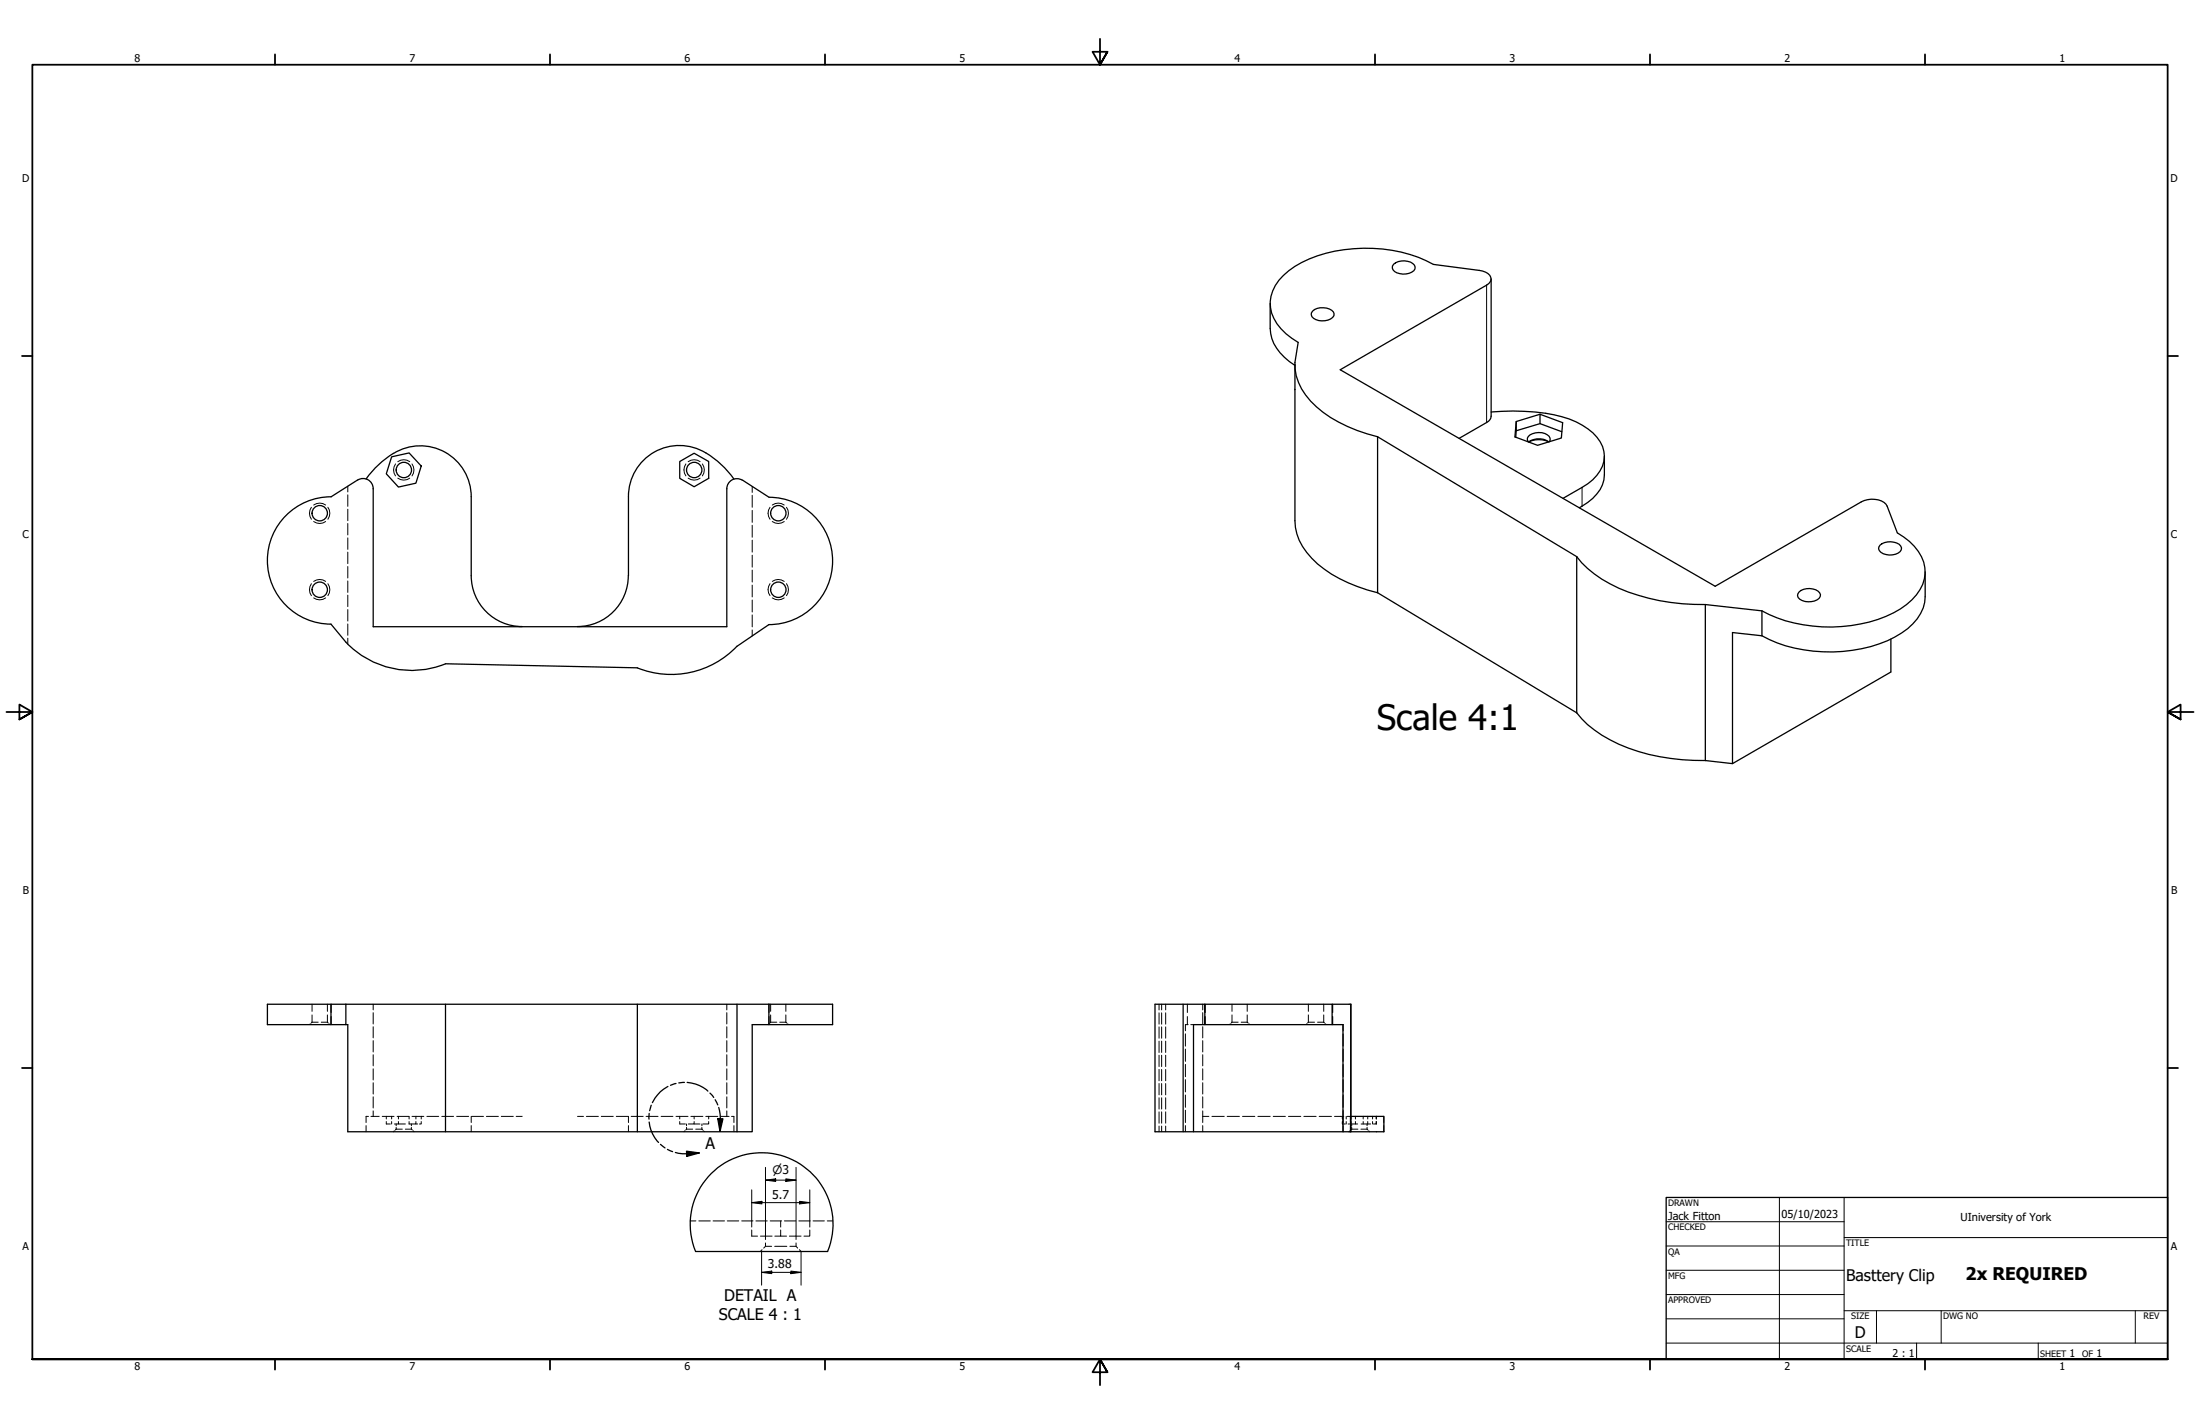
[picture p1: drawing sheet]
<svg xmlns="http://www.w3.org/2000/svg" width="864mm" height="559mm" viewBox="0 0 864 559" stroke-linecap="round" stroke-linejoin="round" font-family="sans-serif">
<!-- layer: Hidden (ANSI) -->
<g fill="none" stroke="#000" stroke-width=".39">
<path d="M122.2 199.1a4 4 0 0 0 0 4.7M123.1 198.2a4 4 0 0 1 4.7 0M128.7 199.1a4 4 0 0 1 0 4.7M136.5 190.8v2.2M136.5 194.2v4.5M136.5 199.8v4.5M155.3 182.1a4 4 0 0 0 0 4.7M156.1 181.2a4 4 0 0 1 4.7 0M156.1 187.6a4 4 0 0 0 4.7 0M161.7 182.1a4 4 0 0 1 0 4.7M269.2 182.1a4 4 0 0 0 0 4.7M270.1 181.2a4 4 0 0 1 4.7 0"/>
<path d="M270.1 187.6a4 4 0 0 0 4.7 0M275.7 182.1a4 4 0 0 1 0 4.7M295.3 190.9v2.3M295.3 194.4v4.7M302.3 199.1a4 4 0 0 0 0 4.7M303.1 198.2a4 4 0 0 1 4.7 0M308.7 199.1a4 4 0 0 1 0 4.7M123.1 204.7a4 4 0 0 0 4.7 0M136.5 205.4v4.5M136.5 211.1v4.5M136.5 216.7v4.5M295.3 200.3v4.7"/>
<path d="M295.3 206.1v4.7M295.3 212v4.7M295.3 217.9v4.7M303.1 204.7a4 4 0 0 0 4.7 0M122.2 229a4 4 0 0 0 0 4.7M123.1 228.2a4 4 0 0 1 4.7 0M123.1 234.6a4 4 0 0 0 4.7 0M128.7 229a4 4 0 0 1 0 4.7M136.5 222.3v4.5M136.5 228v4.5M136.5 233.6v4.5M136.5 239.2v4.5"/>
<path d="M295.3 223.7v4.7M295.3 229.6v4.7M295.3 235.5v4.7M302.3 229a4 4 0 0 0 0 4.7M303.1 228.2a4 4 0 0 1 4.7 0M303.1 234.6a4 4 0 0 0 4.7 0M308.7 229a4 4 0 0 1 0 4.7M136.5 244.9v4.4M136.5 250.4v2.3M295.3 241.3v4.7M295.3 247.2v2.4M122.5 394.1v2.8"/>
<path d="M122.5 398.3v2.8M128.5 394.1v2.8M128.5 398.3v2.8M130 394.1v3.2M130 398.9v3.2M146.5 394.1v2.2M146.5 397.4v4.4M285.3 394.1v2.2M285.3 397.4v4.4M301.9 394.1v3.2M301.9 398.9v3.2M302.5 394.1v2.8"/>
<path d="M302.5 398.3v2.8M308.5 394.1v2.8M308.5 398.3v2.8M455 394.1v2.2M455 397.4v4.5M456 394.1v2.2M456 397.4v4.5M457.6 394.1v2.2M457.6 397.4v4.5M466.1 394.1v3.2M466.1 398.9v3.2M472.1 394.1v2.2"/>
<path d="M472.1 397.4v4.4M472.9 394.1v3.2M472.9 398.9v3.2M473.1 394.1v3.2M473.1 398.9v3.2M483.6 394.1v2.8M483.6 398.3v2.8M489.6 394.1v2.8M489.6 398.3v2.8M513.6 394.1v2.8M513.6 398.3v2.8M519.6 394.1v2.8"/>
<path d="M519.6 398.3v2.8M523.1 394.1v3.2M523.1 398.9v3.2M121.9 401.8l-.4 .3M122.5 401.1h2.4M122.5 401.1l-.3 .3M126.1 401.1h2.4M128.5 401.1l.3 .3M129.2 401.8l.3 .3M146.5 402.9v4.4M146.5 408.4v4.4M146.5 413.9v4.4"/>
<path d="M146.5 419.4v4.4M285.3 402.9v4.4M285.3 408.4v4.4M285.3 413.9v4.4M285.3 419.4v4.4M301.8 401.8l-.3 .3M302.5 401.1h2.4M302.5 401.1l-.3 .3M306.1 401.1h2.4M308.5 401.1l.4 .3M309.2 401.8l.3 .3M455 403v4.4"/>
<path d="M455 408.6v4.4M455 414.1v4.4M455 419.7v4.4M456 403v4.4M456 408.6v4.4M456 414.1v4.4M456 419.7v4.4M457.6 403v4.4M457.6 408.6v4.4M457.6 414.1v4.4M457.6 419.7v4.4M465.3 405.7v4.8"/>
<path d="M465.3 411.7v4.8M465.3 417.7v4.8M466.4 402.1h-1.1v2.4M467.4 402.1h1.1M472.1 402.9v4.4M472.1 408.4v4.4M472.1 413.9v4.4M472.1 419.4v4.4M483 401.8l-.4 .3M483.6 401.1h2.4M483.6 401.1l-.3 .3M487.2 401.1h2.4"/>
<path d="M489.6 401.1l.4 .3M490.3 401.8l.3 .3M513 401.8l-.4 .3M513.6 401.1h2.4M513.6 401.1l-.3 .3M517.2 401.1h2.4M519.6 401.1l.3 .3M520.3 401.8l.3 .3M527.2 402.1v2.4M527.2 405.7v4.8M527.2 411.7v4.8M527.2 417.7v4.8"/>
<path d="M144.7 438.1h-1v2.4M145.6 438.1h3.2M146.5 424.9v4.4M146.5 430.4v4.4M146.5 435.9v2.2M150.1 438.1h4.6M151.6 438.1v1M153.7 438.1v1M155.9 438.1h4.7v1M156.4 438.1v1M161.7 438.1h4.7M163.3 438.1v1"/>
<path d="M165.4 438.1v1M167.6 438.1h4.6M173.4 438.1h4.7M179.3 438.1h4.7M185 438.1v2.4M185.1 438.1h4.7M190.9 438.1h4.7M196.8 438.1h4.7M202.6 438.1h2.4M226.7 438.1h2.3M230.2 438.1h4.7M236 438.1h4.7"/>
<path d="M241.9 438.1h4.7M246.7 438.1v2.4M247.8 438.1h4.7M253.6 438.1h4.7M259.5 438.1h4.7M265.4 438.1h4.7M266.8 438.1v1M271.2 438.1h4.7M272.5 438.1v1M277.1 438.1h4.6M278.2 438.1v1M283 438.1h3.2"/>
<path d="M285.3 424.9v4.4M285.3 430.4v4.4M285.3 435.9v2.2M287.1 438.1h1v2.4M455 425.2v4.4M455 430.8v4.4M455 436.3v4.5M456 425.2v4.4M456 430.8v4.4M456 436.3v4.5M457.6 425.2v4.4M457.6 430.8v4.4"/>
<path d="M457.6 436.3v4.5M465.3 423.7v4.8M465.3 429.7v4.8M465.3 435.7v4.8M472.1 438.1h2.4M472.1 424.9v4.4M472.1 430.4v4.4M472.1 435.9v4.6M475.7 438.1h4.9M481.7 438.1h4.8M487.7 438.1h4.9M493.8 438.1h4.8"/>
<path d="M499.8 438.1h4.8M505.8 438.1h4.8M511.8 438.1h4.8M517.8 438.1h4.9M523.9 438.1h3.6M526.9 438.1v1M527 438.1v1M527.2 423.7v4.8M527.2 429.7v4.8M527.2 435.7v4.8M528.4 438.1v1M528.8 438.1h1.3v2.4l.1-2.4"/>
<path d="M530.4 438.1l-.1 2.4M532.1 438.1v1M535.1 438.1v1M536.9 438.1v1M538.8 438.1v1M540.2 438.1v1M540.3 438.1v1M543.2 438.1v2.4M143.7 441.7v2.4M151.6 440.1v1h1.6M153.7 440.1v1M154.8 443.7l-.3 .4"/>
<path d="M155.5 441.1v.7M155.5 442.4v.7M155.5 443.1h2.4M155.5 443.1l-.3 .3M156.4 440.1v1h-1.6M156.4 441.1h2.7M159.1 443.1h2.4M160.6 440.1l-.1 1h2.8v-1M161.5 441.1v.7M161.5 442.4v.7M161.5 443.1l.4 .3M162.2 443.7l.3 .4"/>
<path d="M163.3 441.1h.7M165.4 440.1v1h-.7M185 441.7v2.4M246.7 441.7v2.4M266.8 440.1v1h2.2M268.9 443.7l-.4 .4M269.5 441.1v.7M269.5 442.4v.7M269.5 443.1h2.4M269.5 443.1l-.3 .3M272.5 440.1v1h-2.3M272.5 441.1h2.3"/>
<path d="M273.1 443.1h2.4M275.5 441.1v.7M275.5 442.4v.7M275.5 443.1l.3 .3M276.2 443.7l.3 .4M278.2 440.1v1h-2.3M288.1 441.7v2.4M455 441.9v2.2M456 441.9v2.2M457.6 441.9v2.2M465.3 441.7v2.4M472.1 441.7v2.4"/>
<path d="M526.9 440.1l.1 1M527 441.1h1.1M527 440.1v1M527.2 441.7v2.4M528.4 440.1v1M530 443.7l-.4 .4M530.1 441.7v2.4M530.3 441.7v2.4M530.4 440.1v1h-1.2M530.4 441.1h2.6M530.6 443.1h2.4M530.6 441.1v.7"/>
<path d="M530.6 442.4v.7M530.6 443.1l-.3 .3M532.1 440.1v1M534.2 443.1h2.4M534.3 441.1h3.7M535.1 440.1v1M536.6 441.1v.7M536.6 442.4v.7M536.6 443.1l.4 .3M536.9 440.1v1M537.3 443.7l.3 .4M538.8 440.1v1"/>
<path d="M540.2 440.1v1h-1.1M540.3 440.1l-.1 1M543.2 441.7v2.4M271 479.1h2.2M274.3 479.1h4.5M279.9 479.1h4.5M285.5 479.1h4.5M291.1 479.1h4.5M295.1 479.1v2.4M296.7 479.1h4.5M302.3 479.1h4.5M306.5 479.1v2.4"/>
<path d="M307.9 479.1h4.5M313.6 479.1h4.4M317.9 479.1v2.4M319.2 479.1h4.4M324.7 479.1h2.3M295.1 482.7v2.4h2.3M298.5 485.1h4.6M299.1 490.4l-.7 .7M300.5 487.7v1.4h2.4M300.5 485.1v1.3M300.5 489.1l-.7 .7M304.1 489.1h4.8"/>
<path d="M306.5 482.7v2.4h-2.3M306.5 485.1h2.2M309.9 485.1h4.6M310.1 489.1h2.4l.6 .7M312.5 485.1v1.3M312.5 487.7v1.4M313.8 490.4l.7 .7M317.9 482.7v2.4h-2.3"/>
</g>
<!-- layer: Visible (ANSI) -->
<g fill="none" stroke="#000" stroke-width=".51">
<path d="M498.6 119.1v9.7a18.1 18.1 0 0 0 9.7 14.6M547.1 103.7a6.3 6.3 0 0 1 8.1 .4 1.85 1.85 0 0 1-1 2.7 6.3 6.3 0 0 1-7.4-.9l-.2-1.5zM585.3 109.5v53.8a2.96 2.96 0 0 1-1.7 2.5l-10.8 6.2M515.2 122.1a6.4 6.4 0 0 1 8.2 .3 1.85 1.85 0 0 1-1 2.8 6.4 6.4 0 0 1-7.4-.9l-.2-1.5zM508.3 143v61.3a21 21 0 0 0 6.6 14.8 53.2 53.2 0 0 0 25.9 13.5M153.7 179.3l6.9-1.6 4.8 5.2-2.1 6.7-6.9 1.5-4.8-5.2zM154.5 177.9a37.2 37.2 0 0 0-10.8 10M154.5 177.9a20 20 0 0 1 30.5 17v31a20 20 0 0 0 19.9 20M540.8 171.4a53.3 53.3 0 0 1-26.3-14 21.2 21.2 0 0 1-6.2-15.2l1.3-7.8a20.4 20.4 0 0 1-10.9-13.8 15.7 15.7 0 0 1 7.2-14.4 51.9 51.9 0 0 1 33.1-8.7 53 53 0 0 1 23.7 6.3l17.9 2.3a4.4 4.4 0 0 1 4.7 3.6l-.8 1.6-.9 .6-57.5 33.2 147.2 85 57.4-33.2a8.7 8.7 0 0 1 9.6 1l4.5 11.2a20.2 20.2 0 0 1 10.8 13.7 14.6 14.6 0 0 1-5.1 12.6 42.6 42.6 0 0 1-23.9 10.1 58.4 58.4 0 0 1-35-5.8M540.8 171.4l78.1 47M540.8 171.4v61.2M585.3 161.7a77.3 77.3 0 0 1 30.6 2.7 22.2 22.2 0 0 1 13.2 10.9 11.5 11.5 0 0 1-3.9 13l-4.2 3-7.5 4.3"/>
<path d="M595.2 165.4l-.5 6 8.9 3.4 9.3-2.9 .5-6-8.9-3.3v3.6l8.6 3.2M595.2 169l-.2 2.6M600.4 173.2a9.9 9.9 0 0 1 7.3 0M604.5 162.6l-9.3 2.8v3.6l9.3-2.8M607.9 173.4a6.6 6.6 0 0 0-7.8 .1M608.2 173.4a1.86 1.86 0 0 0-.8-2.8 6.4 6.4 0 0 0-7.5 .7l-.3 .7 .3 1.4M629.8 179v7.4a13.5 13.5 0 0 1-6.5 10.8l-3.3 2.1M140.4 188.3l-10.4 6.6M140.4 188.4a4 4 0 0 1 6.1 3.3M146.5 191.7v54.2h138.8v-54.1a4 4 0 0 1 6.2-3.4l10.4 6.7a25 25 0 0 1 24.9 25.1 25 25 0 0 1-25 24.9l-12.5 8.5a35.5 35.5 0 0 1-39.1 8.5l-75.3-1.6a35.6 35.6 0 0 1-39.1-8.5l-5.9-7.1a25 25 0 0 1-24.9-25 25 25 0 0 1 25-25M266.8 181.1l5.7-3.2 5.7 3.2v6.6l-5.7 3.3-5.7-3.3zM288.1 187.9a32.8 32.8 0 0 0-16.3-12.4 20 20 0 0 0-25.1 19.3v31.1"/>
<path d="M618.9 218.4a46.2 46.2 0 0 0 24.2 15.2 85.5 85.5 0 0 0 26.3 3.6M618.9 218.4v61.3M738 213.9a6.2 6.2 0 0 1 8.1 .4 1.88 1.88 0 0 1-1 2.7 6.3 6.3 0 0 1-7.4-.9l-.3-.7zM246.6 225.9a20 20 0 0 1-19.9 20M540.8 232.6l78.1 47.1M669.4 237.2l22.2 2.5M669.4 237.2v61.2M691.6 239.7v9.8M706.2 232.3a6.1 6.1 0 0 1 8.1 .4 1.88 1.88 0 0 1-1 2.7 6.5 6.5 0 0 1-7.4-.9l-.3-.8zM755.7 224.4v9.8a17.5 17.5 0 0 1-9.3 14.2 55.5 55.5 0 0 1-34.6 7.1 50.1 50.1 0 0 1-20.2-6M691.6 249.5l-11.5-1.3v51.5M742.3 250.8v12.9l-62.2 36-10.7-1.3"/>
<path d="M618.9 279.7a47.2 47.2 0 0 0 24.2 15.2 88.1 88.1 0 0 0 26.3 3.5M129.9 394.1v8M135.8 394.1h166M135.8 394.1h-30.8v8h31.5v42h158.8v-42h31.5v-8h-25M135.8 394.1v8M174.9 394.1v50M250.2 394.1v50M289.3 394.1v50M301.8 394.1v8M464.4 394.1v50M472.9 394.1h-19.5v50h89.8v-6h-13M522.9 394.1h7.4v44"/>
<path d="M530.2 394.1v50M472.9 402.1v-8h50v8M468.5 444.1v-42h58.7v42M273 491.1h51.9"/>
<circle cx="158.5" cy="184.4" r="3"/>
<circle cx="272.5" cy="184.4" r="3"/>
<circle cx="125.5" cy="201.4" r="3"/>
<circle cx="305.5" cy="201.4" r="3"/>
<circle cx="125.5" cy="231.4" r="3"/>
<circle cx="305.5" cy="231.4" r="3"/>
</g>
<!-- layer: Visible Narrow (ANSI) -->
<path d="M583.6 111.9v53.9M621 191.3v7.3" fill="none" stroke="#000" stroke-width=".39"/>
<!-- layer: Break Line (ANSI) -->
<path d="M273 491.1a28 28 0 0 1 26-38.7 28 28 0 0 1 25.9 38.7" fill="none" stroke="#000" stroke-width=".51"/>
<!-- layer: Detail Boundary (ANSI) -->
<g fill="none" stroke="#000" stroke-width=".51">
<path d="M254.8 436.9v2.3M255.7 433.7l-.7 2.2M262.2 426.3l-.3 .2a14.8 14.8 0 0 0-5.8 6.2M265.4 425.2l-2.2 .7M268.7 424.8l-2.3 .1M269.7 424.8a13.4 13.4 0 0 1 8.2 3.4M278.7 428.9l1.5 1.8M280.7 431.5l1 2.1M281.7 439h2.1l-1.2 5zM282.1 434.6a22.4 22.4 0 0 1 .5 9.4M254.8 440.3a13.6 13.6 0 0 0 3.7 8M259.3 449.1l1.7 1.4"/>
<path d="M262 451l2 .9M265.1 452.2a20.8 20.8 0 0 0 9.4 .2M269.5 451.7l5 .7-4.9 1.4z"/>
</g>
<g fill="#000">
<path d="M281.7 439h2.1l-1.2 5z" fill-rule="evenodd"/>
<path d="M269.5 451.7l5 .7-4.9 1.4z" fill-rule="evenodd"/>
</g>
<!-- layer: Border (ANSI) -->
<g fill="none" stroke="#000" stroke-width=".7">
<path d="M431.8 15.2v10.2l-2.9-5.1h5.8l-2.9 5.1 2.9-5.1M107.9 21.3v4.1M215.9 21.3v4.1M323.8 21.3v4.1M539.8 21.3v4.1M647.7 21.3v4.1M755.6 21.3v4.1M8.6 139.7h4.1M850.9 139.7h4.1M2.5 279.4h10.2l-5.1-2.9v5.8l5.1-2.9-5.1 2.9M861.1 279.4h-10.2l5.1-2.9v5.8l-5.1-2.9 5.1 2.9M8.6 419.1h4.1"/>
<path d="M850.9 419.1h4.1M12.7 533.4v-508h838.2v508h-838.2h838.2M107.9 533.4v4.1M215.9 533.4v4.1M323.8 533.4v4.1M434.7 538.5l-2.9-5.1 2.9 5.1h-5.8l2.9-5.1v10.2M539.8 533.4v4.1M647.7 533.4v4.1M755.6 533.4v4.1"/>
</g>
<!-- layer: Title (ANSI) -->
<g fill="none" stroke="#000" stroke-width=".39">
<path d="M654 479.4h69.9M698.5 469.9v63.5M723.9 469.9v63.5M654 488.9h69.9M654 498.5h69.9M723.9 485.6h127M654 508h69.9M654 517.5h69.9M723.9 514.3h127M736.6 514.3v12.7M762 514.3v12.7M838.2 514.3v12.7"/>
<path d="M654 527h196.9M752.3 527v6.4M800.1 527v6.4"/>
</g>
<path d="M654 469.9h196.9v63.5h-196.9z" fill="none" stroke="#000" stroke-width=".51"/>
<!-- layer: Dimension (ISO) -->
<g fill="none" stroke="#000" stroke-width=".39">
<path d="M300.5 458.1v27M312.5 458.1v27M295.1 471.9l4-.5v1zM295.1 471.9h22.8M295.1 466.9v12.2M300.5 463.1l4-.5v1zM300.5 463.1h12M308.5 462.6l4 .5-4 .5zM313.9 471.4l4 .5-4 .5zM317.9 466.9v12.2M299 499.3l4-.5v1zM299 499.3h15.5"/>
<path d="M299 491.1v13.2M310.5 498.8l4 .5-4 .5zM314.5 491.1v13.2"/>
</g>
<g fill="#000">
<path d="M295.1 471.9l4-.5v1z" fill-rule="evenodd"/>
<path d="M300.5 463.1l4-.5v1z" fill-rule="evenodd"/>
<path d="M308.5 462.6l4 .5-4 .5z" fill-rule="evenodd"/>
<path d="M313.9 471.4l4 .5-4 .5z" fill-rule="evenodd"/>
<path d="M299 499.3l4-.5v1z" fill-rule="evenodd"/>
<path d="M310.5 498.8l4 .5-4 .5z" fill-rule="evenodd"/>
</g>
<text font-size="13.7" x="540.4" y="286.6">Scale 4:1</text>
<text font-size="6.9" x="771.6" y="502.2">2x REQUIRED</text>
<g font-size="6.3">
<text x="276.9" y="450.8">A</text>
<text x="724.7" y="502.9">Basttery Clip</text>
<text x="284.3" y="510.4">DETAIL A</text>
<text x="282.1" y="517.9">SCALE 4 : 1</text>
<text x="728.1" y="524.9">D</text>
</g>
<g font-size="4.8">
<text x="303.1" y="470.3">5.7</text>
<text x="301.4" y="497.7">3.88</text>
</g>
<text font-size="4.6" x="303.2" y="460.7">⌀3</text>
<g font-size="4.3">
<text x="654.8" y="478.6">Jack Fitton</text>
<text x="699.3" y="478">05/10/2023</text>
<text x="769.6" y="479">UIniversity of York</text>
</g>
<g font-size="4.2">
<text x="52.8" y="24.4">8</text>
<text x="160.8" y="24.4">7</text>
<text x="268.7" y="24.4">6</text>
<text x="376.7" y="24.4">5</text>
<text x="484.6" y="24.4">4</text>
<text x="592.6" y="24.4">3</text>
<text x="700.5" y="24.4">2</text>
<text x="808.5" y="24.4">1</text>
<text x="8.8" y="71.4">D</text>
<text x="852" y="71.4">D</text>
<text x="8.9" y="211.1">C</text>
<text x="852.2" y="211.1">C</text>
<text x="9" y="350.8">B</text>
<text x="852.2" y="350.8">B</text>
<text x="8.9" y="490.5">A</text>
<text x="852.2" y="490.5">A</text>
<text x="742.9" y="532.6">2 : 1</text>
<text x="812.4" y="532.6">1</text>
<text x="823" y="532.6">1</text>
<text x="52.8" y="537.5">8</text>
<text x="160.8" y="537.5">7</text>
<text x="268.7" y="537.5">6</text>
<text x="376.7" y="537.5">5</text>
<text x="484.6" y="537.5">4</text>
<text x="592.6" y="537.5">3</text>
<text x="700.5" y="537.5">2</text>
<text x="808.5" y="537.5">1</text>
</g>
<g font-size="3.5">
<text x="654.8" y="473.2">DRAWN</text>
<text x="654.8" y="482.8">CHECKED</text>
<text x="724.7" y="488.9">TITLE</text>
<text x="654.8" y="492.3">QA</text>
<text x="654.8" y="501.8">MFG</text>
<text x="654.8" y="511.4">APPROVED</text>
<text x="726.7" y="517.7">SIZE</text>
<text x="762.8" y="517.7">DWG NO</text>
<text x="841.4" y="517.7">REV</text>
<text x="724.7" y="530.4">SCALE</text>
<text x="800.9" y="532.6">SHEET</text>
<text x="817.4" y="532.6">OF</text>
</g>
</svg>
